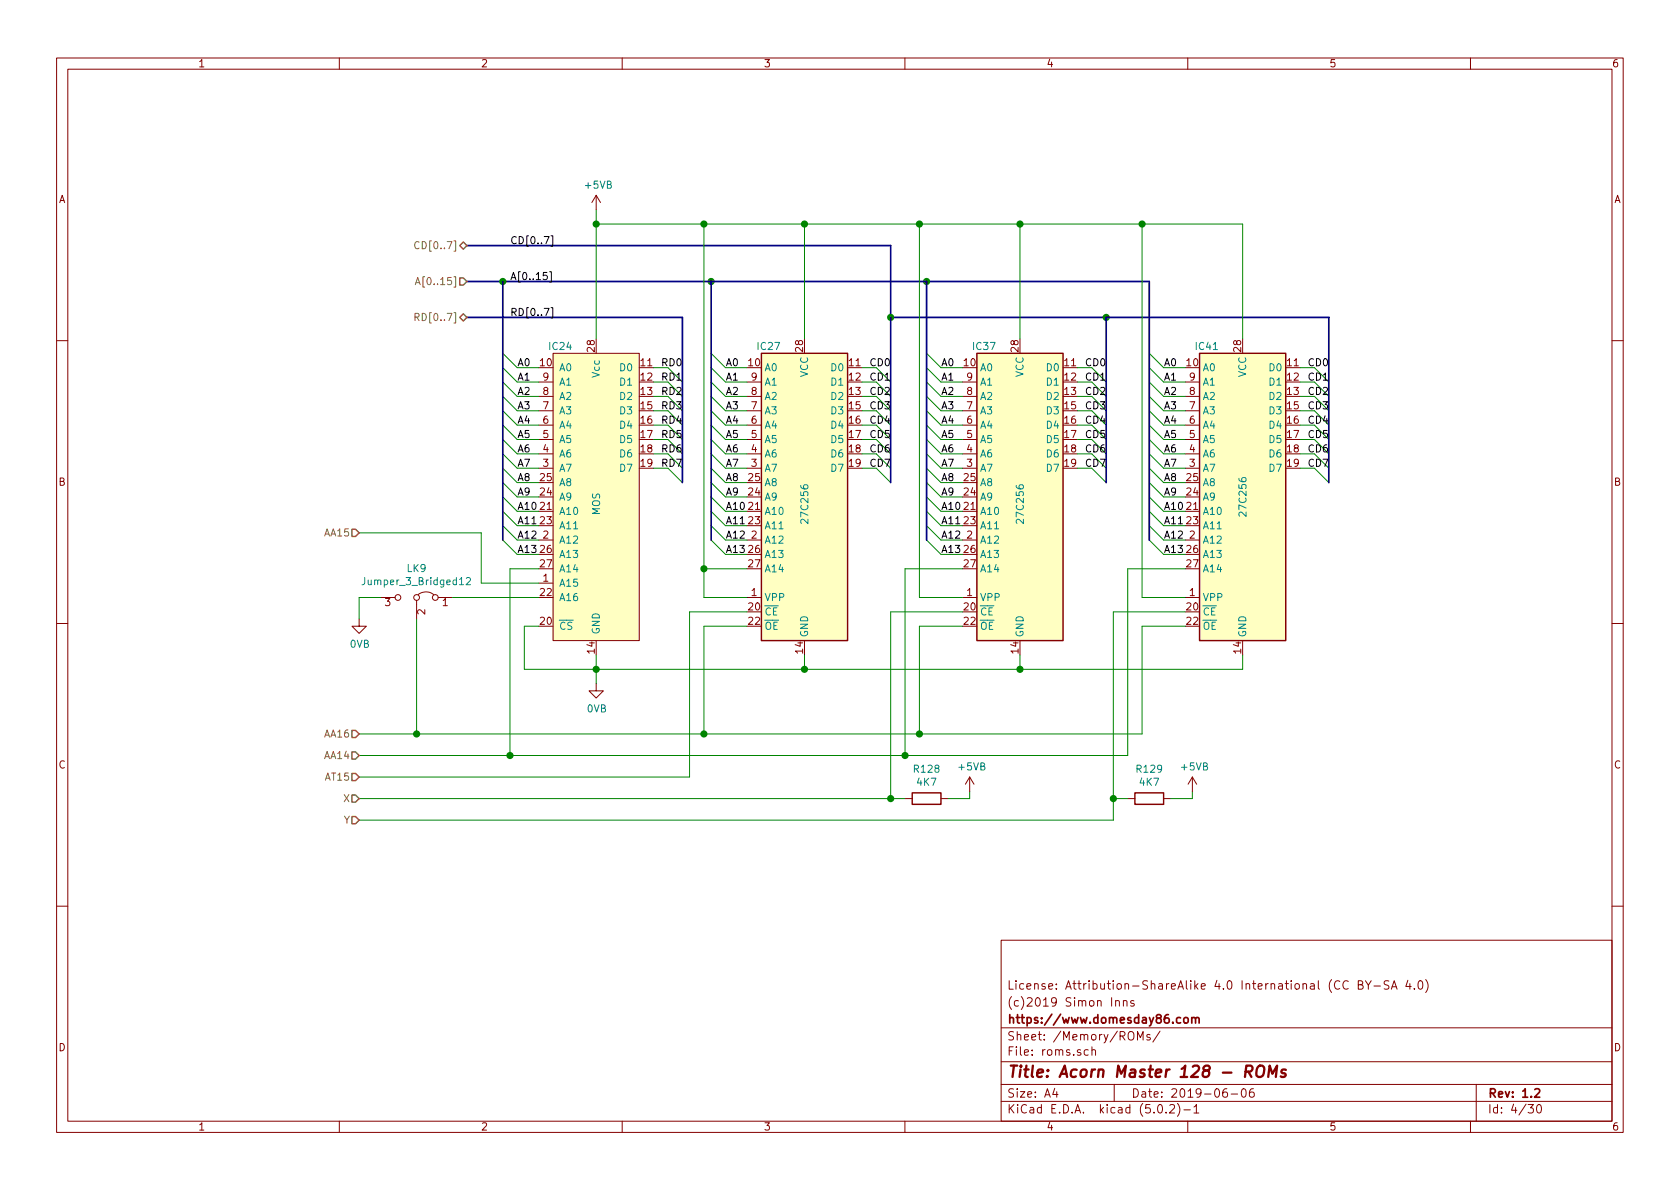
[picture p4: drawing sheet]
<svg xmlns="http://www.w3.org/2000/svg" width="297mm" height="210mm" viewBox="0 0 297 210" stroke-linecap="round" stroke-linejoin="round" font-family="sans-serif">
<g fill="none" stroke="#840000" stroke-width=".18">
<path d="M10 10.3h277v189.9h-277zM12 12.2h273v186.1h-273zM60 10.3v1.9M110 10.3v1.9M160 10.3v1.9M210 10.3v1.9M260 10.3v1.9M105.4 34.5l-.8 1.3M105.4 34.5v2.6M105.4 34.5l.8 1.3M10 60.2h2M95.2 77.7h2.6"/>
<path d="M95.2 75.2h2.6M95.2 72.6h2.6M95.2 70.1h2.6M95.2 67.6h2.6M97.8 62.5h15.2v50.8h-15.2zM132.1 77.7h2.5M132.1 75.2h2.5M132.1 72.6h2.5M132.1 70.1h2.5M132.1 67.6h2.5M170.2 77.7h2.5M170.2 75.2h2.5"/>
<path d="M170.2 72.6h2.5M170.2 70.1h2.5M170.2 67.6h2.5M209.5 77.7h2.6M209.5 75.2h2.6M209.5 72.6h2.6M209.5 70.1h2.6M209.5 67.6h2.6M285 60.2h2M95.2 95.5h2.6M95.2 82.8h2.6M95.2 80.3h2.6"/>
<path d="M132.1 95.5h2.5M132.1 82.8h2.5M132.1 80.3h2.5M170.2 95.5h2.5M170.2 82.8h2.5M170.2 80.3h2.5M209.5 95.5h2.6M209.5 82.8h2.6M209.5 80.3h2.6M10 110.3h2M63.5 109.5v1.2h1.3l-1.3 1.3-1.3-1.3h1.3M67.3 105.7h2.5"/>
<path d="M73.7 106.2v3.3M73.9 105.2a2.26 2.26 0 0 1 2.8 0M77.5 105.7h2.5M95.2 103.1h2.6M132.1 105.7h2.5M170.2 105.7h2.5M209.5 105.7h2.6M285 110.3h2M105.4 120.9v1.3h1.3l-1.3 1.2-1.3-1.2h1.3M171.4 137.4l-.7 1.3M171.4 137.4v2.5M171.4 137.4l.8 1.3"/>
<path d="M210.8 137.4l-.7 1.3M210.8 137.4v2.5M210.8 137.4l.8 1.3M160 141.2h1.3M166.4 141.2h1.2M199.4 141.2h1.3M205.7 141.2h1.3M10 160.2h2M177 166.3h108v32h-108zM197.3 177.1v-.1a.37 .37 0 0 1 .6 .1v.8M197.3 176.9v1M198.6 177.1l.2-.2 .4 .1 .1 .9"/>
<path d="M198.6 176.9v1M200.5 177a.37 .37 0 0 0-.6 .1l.1 .3 .5 .1 .1 .1-.3 .3-.4-.1M238.4 173.6a.7 .7 0 0 0-.9 .2 .7 .7 0 0 0 .1 .9 .55 .55 0 0 0 .8 .1M240.2 174.1l.7-.1v-.3l-.1-.2-.6-.1v1.5h.5l.3-.3a.41 .41 0 0 0-.4-.5M241.4 173.4l.5 .8 .5-.8M241.9 174.2v.7M242.9 174.4h1.2M245.6 173.5l-.6-.1-.3 .3 .1 .3 .7 .4v.4l-.2 .1-.6-.1M246 174.9l.5-1.5 .5 1.5M246.2 174.5h.7M248.9 173.3l-.3 1.1h.9M249.3 173.9v1"/>
<path d="M250.1 174.8v.1M250.9 173.6l.3-.2a.94 .94 0 0 1 0 1.5l-.4-.3-.1-.6zM252.1 173.2a1.71 1.71 0 0 1 0 2.3M285 160.2h2M60 198.3v1.9M110 198.3v1.9M160 198.3v1.9M177 194.8h108M177 191.8h108M177 187.8h108M177 181.8h108M186.5 192.5l-.4 1h1"/>
<path d="M186.8 193v1M192.4 185.7l-.4-.1-.3 .3 .1 .6 .2 .1 .4-.1M193.1 185.7a.37 .37 0 0 1 .6 .1v.8M193.1 185.1v1.5M197 191.8v3M201.1 183.9v-1.5l.5 1.1 .5-1.1v1.5M203.3 183l-.3-.1-.2 .2v.3l.5 .1v.3h-.5M204.8 195.5l.4-.2a.94 .94 0 0 1 0 1.5 .79 .79 0 0 1-.4-1.3zM205.1 182.3l-1.3 2M206.2 196.7v.1M206.8 195.5l.2-.2h.4l.2 .2 .1 .3-.1 .2-.8 .8h.9M208.2 195.1a1.71 1.71 0 0 1 0 2.3"/>
<path d="M209.3 196.3h1.2M210 198.3v1.9M211.1 195.8l.4-.5v1.5M211.1 196.8h.9M216.9 192.5a.62 .62 0 0 0-.7 .7l.1 .7 .2 .1 .5-.1v-.5l-.1-.2-.4-.1-.3 .3M217.7 193.5h1.1M219.6 192.7l.4-.2a.94 .94 0 0 1 0 1.5 .82 .82 0 0 1-.4-1.3zM221.6 192.5a.59 .59 0 0 0-.7 .7l.1 .7 .2 .1 .5-.1 .1-.5-.2-.2-.4-.1-.3 .3M260 198.3v1.9M261 191.8v6.5M270.2 195.3h.9l-.5 .6 .4 .1v.7l-.2 .1-.6-.1M271.8 195.5l.4-.2a.94 .94 0 0 1 0 1.5 .79 .79 0 0 1-.4-1.3z"/>
<circle cx="70.4" cy="105.7" r=".51"/>
<circle cx="73.7" cy="105.7" r=".51"/>
<circle cx="77" cy="105.7" r=".51"/>
</g>
<path d="M210.7 179.9v1M208.7 180l-.4-.1-.3 .3 .1 .6 .2 .1 .4-.1M209.4 180.1l.2-.2 .4 .2 .1 .5-.1 .2-.4 .1-.2-.1zM210.7 180.1l.1-.1a.37 .37 0 0 1 .6 .1v.8M211.4 180.1l.2-.2 .3 .1 .1 .9M271.4 192.7l.2-.2h.4l.2 .5-.9 1h.9" fill="none" stroke="#840000" stroke-width=".3"/>
<path d="M220.2 189.5h.8a.56 .56 0 0 0 .5-.5 .56 .56 0 0 0-.4-.6h-.7l-.3 2M220.7 189.5l.6 .9M222.4 188.7a.66 .66 0 0 1 1.1 0 1.49 1.49 0 0 1-.6 1.7l-.6-.1a1.49 1.49 0 0 1 .1-1.6zM224.2 190.4l.3-2 .5 1.5 .8-1.5-.2 2M227.4 189.2l-.5-.1-.2 .1-.2 .3 .3 .3 .5 .1v.3l-.1 .1-.2 .1-.6-.1" fill="none" stroke="#840000" stroke-width=".41"/>
<g fill="#ffffc2" stroke="#ffffc2" stroke-width=".18">
<path d="M134.6 62.5h15.3v50.8h-15.3z"/>
<path d="M172.7 62.5h15.3v50.8h-15.3z"/>
<path d="M212.1 62.5h15.2v50.8h-15.2z"/>
<path d="M97.8 62.5h15.2v50.8h-15.2z"/>
</g>
<path d="M134.6 62.5h15.3v50.8h-15.3zM172.7 62.5h15.3v50.8h-15.3zM212.1 62.5h15.2v50.8h-15.2zM161.3 140.2h5.1v2h-5.1zM200.7 140.2h5v2h-5z" fill="none" stroke="#840000" stroke-width=".25"/>
<g fill="none" stroke="#008400" stroke-width=".18">
<path d="M105.4 37.1v22.8M105.4 39.6h114.3v20.3M124.5 39.6v66.1h7.6M142.2 39.6v20.3M162.6 39.6v66.1h7.6M180.3 39.6v20.3M201.9 39.6v66.1h7.6M88.9 62.5l2.5 2.5h3.8M88.9 65l2.5 2.6h3.8M88.9 67.6l2.5 2.5h3.8M88.9 70.1l2.5 2.5h3.8M88.9 72.6l2.5 2.6h3.8"/>
<path d="M88.9 75.2l2.5 2.5h3.8M88.9 77.7l2.5 2.6h3.8M115.6 77.7h2.5l2.5 2.6M115.6 75.2h2.5l2.5 2.5M115.6 72.6h2.5l2.5 2.6M115.6 70.1h2.5l2.5 2.5M115.6 67.6h2.5l2.5 2.5M115.6 65h2.5l2.5 2.6M125.7 75.2l2.6 2.5h3.8M125.7 72.6l2.6 2.6h3.8M125.7 62.5l2.6 2.5h3.8M125.7 65l2.6 2.6h3.8"/>
<path d="M125.7 67.6l2.6 2.5h3.8M125.7 70.1l2.6 2.5h3.8M125.7 77.7l2.6 2.6h3.8M152.4 65h2.5l2.6 2.6M152.4 67.6h2.5l2.6 2.5M152.4 70.1h2.5l2.6 2.5M152.4 72.6h2.5l2.6 2.6M152.4 75.2h2.5l2.6 2.5M152.4 77.7h2.5l2.6 2.6M163.8 62.5l2.6 2.5h3.8M163.8 65l2.6 2.6h3.8M163.8 67.6l2.6 2.5h3.8"/>
<path d="M163.8 70.1l2.6 2.5h3.8M163.8 72.6l2.6 2.6h3.8M163.8 75.2l2.6 2.5h3.8M163.8 77.7l2.6 2.6h3.8M190.5 65h2.5l2.6 2.6M190.5 67.6h2.5l2.6 2.5M190.5 70.1h2.5l2.6 2.5M190.5 72.6h2.5l2.6 2.6M190.5 75.2h2.5l2.6 2.5M190.5 77.7h2.5l2.6 2.6M203.2 75.2l2.5 2.5h3.8M203.2 77.7l2.5 2.6h3.8"/>
<path d="M203.2 62.5l2.5 2.5h3.8M203.2 65l2.5 2.6h3.8M203.2 67.6l2.5 2.5h3.8M203.2 70.1l2.5 2.5h3.8M203.2 72.6l2.5 2.6h3.8M229.9 67.6h2.5l2.5 2.5M229.9 70.1h2.5l2.5 2.5M229.9 72.6h2.5l2.5 2.6M229.9 75.2h2.5l2.5 2.5M229.9 77.7h2.5l2.5 2.6M229.9 65h2.5l2.5 2.6M63.5 94.2h21.6v8.9h10.1"/>
<path d="M88.9 80.3l2.5 2.5h3.8M88.9 82.8l2.5 2.5h3.8M88.9 85.3l2.5 2.6h3.8M88.9 87.9l2.5 2.5h3.8M88.9 90.4l2.5 2.6h3.8M88.9 93l2.5 2.5h3.8M88.9 95.5l2.5 2.5h3.8M115.6 82.8h2.5l2.5 2.5M115.6 80.3h2.5l2.5 2.5M125.7 90.4l2.6 2.6h3.8M125.7 87.9l2.6 2.5h3.8M125.7 82.8l2.6 2.5h3.8"/>
<path d="M125.7 80.3l2.6 2.5h3.8M125.7 85.3l2.6 2.6h3.8M125.7 93l2.6 2.5h3.8M125.7 95.5l2.6 2.5h3.8M152.4 80.3h2.5l2.6 2.5M152.4 82.8h2.5l2.6 2.5M163.8 80.3l2.6 2.5h3.8M163.8 82.8l2.6 2.5h3.8M163.8 85.3l2.6 2.6h3.8M163.8 87.9l2.6 2.5h3.8M163.8 90.4l2.6 2.6h3.8M163.8 93l2.6 2.5h3.8"/>
<path d="M163.8 95.5l2.6 2.5h3.8M190.5 80.3h2.5l2.6 2.5M190.5 82.8h2.5l2.6 2.5M203.2 82.8l2.5 2.5h3.8M203.2 85.3l2.5 2.6h3.8M203.2 90.4l2.5 2.6h3.8M203.2 93l2.5 2.5h3.8M203.2 80.3l2.5 2.5h3.8M203.2 87.9l2.5 2.5h3.8M203.2 95.5l2.5 2.5h3.8M229.9 80.3h2.5l2.5 2.5M229.9 82.8h2.5l2.5 2.5"/>
<path d="M67.3 105.7h-3.8v3.8M73.7 109.5v20.3M80 105.7h15.2M95.2 110.7h-2.5v7.7h127v-2.6M95.2 100.6h-5v33M105.4 115.8v5.1M124.5 100.6h7.6M132.1 110.7h-7.6v19.1M132.1 108.2h-10.2v29.2h-58.4M142.2 115.8v2.6M170.2 110.7h-7.6v19.1M170.2 100.6h-10.2v33"/>
<path d="M170.2 108.2h-12.7v33M180.3 115.8v2.6M209.5 110.7h-7.6v19.1h-138.4M209.5 100.6h-10.1v33h-135.9M209.5 108.2h-12.7v36.8h-133.3M171.4 139.9v1.3h-3.8M210.8 139.9v1.3h-3.8M63.5 141.2h96.5M196.8 141.2h2.6"/>
</g>
<path d="M82.5 56.1h38.1v29.2M82.5 49.8h120.7v45.7M82.5 43.4h75v41.9M88.9 49.8v45.7M125.7 49.8v45.7M157.5 56.1h77.4v29.2M163.8 49.8v45.7M195.6 56.1v29.2" fill="none" stroke="#000084" stroke-width=".3"/>
<g fill="#008400" stroke="#008400" stroke-width=".25">
<circle cx="195.6" cy="56.1" r=".51"/>
<circle cx="125.7" cy="49.8" r=".51"/>
<circle cx="163.8" cy="49.8" r=".51"/>
<circle cx="88.9" cy="49.8" r=".51"/>
<circle cx="157.5" cy="56.1" r=".51"/>
<circle cx="105.4" cy="39.6" r=".51"/>
<circle cx="142.2" cy="39.6" r=".51"/>
<circle cx="180.3" cy="39.6" r=".51"/>
<circle cx="180.3" cy="118.4" r=".51"/>
<circle cx="142.2" cy="118.4" r=".51"/>
<circle cx="105.4" cy="118.4" r=".51"/>
<circle cx="201.9" cy="39.6" r=".51"/>
<circle cx="162.6" cy="39.6" r=".51"/>
<circle cx="124.5" cy="39.6" r=".51"/>
<circle cx="124.5" cy="100.6" r=".51"/>
<circle cx="124.5" cy="129.8" r=".51"/>
<circle cx="162.6" cy="129.8" r=".51"/>
<circle cx="73.7" cy="129.8" r=".51"/>
<circle cx="90.2" cy="133.6" r=".51"/>
<circle cx="160" cy="133.6" r=".51"/>
<circle cx="157.5" cy="141.2" r=".51"/>
<circle cx="196.9" cy="141.2" r=".51"/>
</g>
<path d="M97.2 48.1h.3v1.8h-.3M97.4 41.7h.3v1.8h-.3M97.4 54.4h.3v1.8h-.3" fill="none" stroke="#000" stroke-width=".18"/>
<path d="M64.5 102.1v.9a.39 .39 0 0 1-.5 .4M82.4 102.3l.5-.2 .3 .4-.8 .9h.8" fill="none" stroke="#008484" stroke-width=".18"/>
<path d="M81.3 56.1l.6-.6 .6 .6-.6 .7zM81.3 49.1h.6l.6 .7-.6 .6h-.6zM81.9 42.8l.6 .6-.6 .7-.6-.7zM62.2 93.6h.7l.6 .6-.6 .7h-.7zM62.2 133h.7l.6 .6-.6 .6h-.7zM62.2 129.2h.7l.6 .6-.6 .6h-.7zM62.2 136.8h.7l.6 .6-.6 .6h-.7zM62.2 140.6h.7l.6 .6-.6 .7h-.7zM62.2 144.4h.7l.6 .6-.6 .7h-.7z" fill="none" stroke="#848400" stroke-width=".25"/>
<path d="M73.4 56.1l.6-.1v-.5l-.1-.1h-.5v1.3M73.4 50.3l.5-1.2 .4 1.2M73.6 50h.6M73.7 56.1l.4 .6M74.1 42.8a.5 .5 0 0 0-.6 0 .5 .5 0 0 0-.2 .7 .45 .45 0 0 0 .3 .4 .45 .45 0 0 0 .5 0" fill="none" stroke="#848400" stroke-width=".18"/>
<text font-size="2.8" fill="#840000" x="178" y="190.5">Title: Acorn Master 128 - ROMs</text>
<g font-size="2.1" fill="#840000">
<text x="178" y="178">(c)2019 Simon Inns</text>
<text x="178" y="175">License: Attribution-ShareAlike 4.0 International (CC BY-SA 4.0)</text>
<text x="178" y="184">Sheet: /Memory/ROMs/</text>
<text x="178" y="181">https://www.domesday86.com</text>
<text x="178" y="186.7">File: roms.sch</text>
<text x="178" y="196.9">KiCad E.D.A. kicad (5.0.2)-1</text>
<text x="178" y="194.1">Size: A4</text>
<text x="200" y="194.1">Date: 2019-06-06</text>
<text x="263" y="194.1">Rev: 1.2</text>
<text x="263" y="196.9">Id: 4/30</text>
</g>
<g font-size="1.8" fill="#840000">
<text x="35" y="11.9">1</text>
<text x="85" y="11.9">2</text>
<text x="135" y="11.9">3</text>
<text x="185" y="11.9">4</text>
<text x="235" y="11.9">5</text>
<text x="285" y="11.9">6</text>
<text x="10.4" y="35.9">A</text>
<text x="285.4" y="35.9">A</text>
<text x="95.6" y="64.8">10</text>
<text x="105.2" y="62.2" transform="rotate(-90 105.2 62.2)">28</text>
<text x="113.3" y="64.8">11</text>
<text x="132.4" y="64.8">10</text>
<text x="142" y="62.2" transform="rotate(-90 142 62.2)">28</text>
<text x="150.2" y="64.8">11</text>
<text x="170.5" y="64.8">10</text>
<text x="180.1" y="62.2" transform="rotate(-90 180.1 62.2)">28</text>
<text x="188.3" y="64.8">11</text>
<text x="209.9" y="64.8">10</text>
<text x="219.5" y="62.2" transform="rotate(-90 219.5 62.2)">28</text>
<text x="227.6" y="64.8">11</text>
<text x="96" y="69.8">8</text>
<text x="96" y="67.3">9</text>
<text x="113.3" y="67.3">12</text>
<text x="113.3" y="69.8">13</text>
<text x="132.9" y="69.8">8</text>
<text x="132.9" y="67.3">9</text>
<text x="150.2" y="67.3">12</text>
<text x="150.2" y="69.8">13</text>
<text x="171" y="69.8">8</text>
<text x="171" y="67.3">9</text>
<text x="188.3" y="67.3">12</text>
<text x="188.3" y="69.8">13</text>
<text x="210.3" y="69.8">8</text>
<text x="210.3" y="67.3">9</text>
<text x="227.6" y="67.3">12</text>
<text x="227.6" y="69.8">13</text>
<text x="96" y="77.5">5</text>
<text x="96" y="74.9">6</text>
<text x="96" y="72.4">7</text>
<text x="113.3" y="72.4">15</text>
<text x="113.3" y="74.9">16</text>
<text x="113.3" y="77.5">17</text>
<text x="132.9" y="77.5">5</text>
<text x="132.9" y="74.9">6</text>
<text x="132.9" y="72.4">7</text>
<text x="150.2" y="72.4">15</text>
<text x="150.2" y="74.9">16</text>
<text x="150.2" y="77.5">17</text>
<text x="171" y="77.5">5</text>
<text x="171" y="74.9">6</text>
<text x="171" y="72.4">7</text>
<text x="188.3" y="72.4">15</text>
<text x="188.3" y="74.9">16</text>
<text x="188.3" y="77.5">17</text>
<text x="210.3" y="77.5">5</text>
<text x="210.3" y="74.9">6</text>
<text x="210.3" y="72.4">7</text>
<text x="227.6" y="72.4">15</text>
<text x="227.6" y="74.9">16</text>
<text x="227.6" y="77.5">17</text>
<text x="96" y="82.5">3</text>
<text x="96" y="80">4</text>
<text x="113.3" y="80">18</text>
<text x="113.3" y="82.5">19</text>
<text x="132.9" y="82.5">3</text>
<text x="132.9" y="80">4</text>
<text x="150.2" y="80">18</text>
<text x="150.2" y="82.5">19</text>
<text x="171" y="82.5">3</text>
<text x="171" y="80">4</text>
<text x="188.3" y="80">18</text>
<text x="188.3" y="82.5">19</text>
<text x="210.3" y="82.5">3</text>
<text x="210.3" y="80">4</text>
<text x="227.6" y="80">18</text>
<text x="227.6" y="82.5">19</text>
<text x="10.4" y="85.9">B</text>
<text x="95.6" y="87.6">24</text>
<text x="95.6" y="85.1">25</text>
<text x="132.4" y="87.6">24</text>
<text x="132.4" y="85.1">25</text>
<text x="170.5" y="87.6">24</text>
<text x="170.5" y="85.1">25</text>
<text x="209.9" y="87.6">24</text>
<text x="209.9" y="85.1">25</text>
<text x="285.4" y="85.9">B</text>
<text x="95.6" y="90.2">21</text>
<text x="95.6" y="92.7">23</text>
<text x="96" y="95.2">2</text>
<text x="132.4" y="90.2">21</text>
<text x="132.4" y="92.7">23</text>
<text x="132.9" y="95.2">2</text>
<text x="170.5" y="90.2">21</text>
<text x="170.5" y="92.7">23</text>
<text x="171" y="95.2">2</text>
<text x="209.9" y="90.2">21</text>
<text x="209.9" y="92.7">23</text>
<text x="210.3" y="95.2">2</text>
<text x="95.6" y="97.8">26</text>
<text x="95.6" y="100.3">27</text>
<text x="132.4" y="97.8">26</text>
<text x="132.4" y="100.3">27</text>
<text x="170.5" y="97.8">26</text>
<text x="170.5" y="100.3">27</text>
<text x="209.9" y="97.8">26</text>
<text x="209.9" y="100.3">27</text>
<text x="68.1" y="107.2">3</text>
<text x="78.3" y="107.2">1</text>
<text x="95.6" y="105.4">22</text>
<text x="96" y="102.9">1</text>
<text x="132.4" y="107.9">20</text>
<text x="132.9" y="105.4">1</text>
<text x="170.5" y="107.9">20</text>
<text x="171" y="105.4">1</text>
<text x="209.9" y="107.9">20</text>
<text x="210.3" y="105.4">1</text>
<text x="75.2" y="108.7" transform="rotate(-90 75.2 108.7)">2</text>
<text x="95.6" y="110.5">20</text>
<text x="132.4" y="110.5">22</text>
<text x="170.5" y="110.5">22</text>
<text x="209.9" y="110.5">22</text>
<text x="105.2" y="115.5" transform="rotate(-90 105.2 115.5)">14</text>
<text x="142" y="115.5" transform="rotate(-90 142 115.5)">14</text>
<text x="180.1" y="115.5" transform="rotate(-90 180.1 115.5)">14</text>
<text x="219.5" y="115.5" transform="rotate(-90 219.5 115.5)">14</text>
<text x="10.4" y="135.9">C</text>
<text x="285.4" y="135.9">C</text>
<text x="10.4" y="185.9">D</text>
<text x="285.4" y="185.9">D</text>
<text x="35" y="199.9">1</text>
<text x="85" y="199.9">2</text>
<text x="135" y="199.9">3</text>
<text x="185" y="199.9">4</text>
<text x="235" y="199.9">5</text>
<text x="285" y="199.9">6</text>
</g>
<g font-size="1.8" fill="#008484">
<text x="103.6" y="33.4">+5VB</text>
<text x="97.2" y="61.9">IC24</text>
<text x="98.8" y="65.7">A0</text>
<text x="109.8" y="65.7">D0</text>
<text x="134" y="61.9">IC27</text>
<text x="135.1" y="65.7">A0</text>
<text x="147.1" y="65.7">D0</text>
<text x="172.1" y="61.9">IC37</text>
<text x="173.2" y="65.7">A0</text>
<text x="185.2" y="65.7">D0</text>
<text x="211.5" y="61.9">IC41</text>
<text x="212.6" y="65.7">A0</text>
<text x="224.6" y="65.7">D0</text>
<text x="98.8" y="70.7">A2</text>
<text x="98.8" y="68.2">A1</text>
<text x="106" y="66.6" transform="rotate(-90 106 66.6)">Vcc</text>
<text x="109.8" y="68.2">D1</text>
<text x="109.8" y="70.7">D2</text>
<text x="135.1" y="70.7">A2</text>
<text x="135.1" y="68.2">A1</text>
<text x="142.9" y="66.7" transform="rotate(-90 142.9 66.7)">VCC</text>
<text x="147.1" y="68.2">D1</text>
<text x="147.1" y="70.7">D2</text>
<text x="173.2" y="70.7">A2</text>
<text x="173.2" y="68.2">A1</text>
<text x="181" y="66.7" transform="rotate(-90 181 66.7)">VCC</text>
<text x="185.2" y="68.2">D1</text>
<text x="185.2" y="70.7">D2</text>
<text x="212.6" y="70.7">A2</text>
<text x="212.6" y="68.2">A1</text>
<text x="220.3" y="66.7" transform="rotate(-90 220.3 66.7)">VCC</text>
<text x="224.6" y="68.2">D1</text>
<text x="224.6" y="70.7">D2</text>
<text x="98.8" y="75.8">A4</text>
<text x="98.8" y="73.3">A3</text>
<text x="109.8" y="73.3">D3</text>
<text x="109.8" y="75.8">D4</text>
<text x="135.1" y="75.8">A4</text>
<text x="135.1" y="73.3">A3</text>
<text x="147.1" y="73.3">D3</text>
<text x="147.1" y="75.8">D4</text>
<text x="173.2" y="75.8">A4</text>
<text x="173.2" y="73.3">A3</text>
<text x="185.2" y="73.3">D3</text>
<text x="185.2" y="75.8">D4</text>
<text x="212.6" y="75.8">A4</text>
<text x="212.6" y="73.3">A3</text>
<text x="224.6" y="73.3">D3</text>
<text x="224.6" y="75.8">D4</text>
<text x="98.8" y="83.4">A7</text>
<text x="98.8" y="80.9">A6</text>
<text x="98.8" y="78.4">A5</text>
<text x="109.8" y="78.4">D5</text>
<text x="109.8" y="80.9">D6</text>
<text x="109.8" y="83.4">D7</text>
<text x="135.1" y="83.4">A7</text>
<text x="135.1" y="80.9">A6</text>
<text x="135.1" y="78.4">A5</text>
<text x="147.1" y="78.4">D5</text>
<text x="147.1" y="80.9">D6</text>
<text x="147.1" y="83.4">D7</text>
<text x="173.2" y="83.4">A7</text>
<text x="173.2" y="80.9">A6</text>
<text x="173.2" y="78.4">A5</text>
<text x="185.2" y="78.4">D5</text>
<text x="185.2" y="80.9">D6</text>
<text x="185.2" y="83.4">D7</text>
<text x="212.6" y="83.4">A7</text>
<text x="212.6" y="80.9">A6</text>
<text x="212.6" y="78.4">A5</text>
<text x="224.6" y="78.4">D5</text>
<text x="224.6" y="80.9">D6</text>
<text x="224.6" y="83.4">D7</text>
<text x="98.8" y="88.5">A9</text>
<text x="98.8" y="86">A8</text>
<text x="135.1" y="88.5">A9</text>
<text x="135.1" y="86">A8</text>
<text x="173.2" y="88.5">A9</text>
<text x="173.2" y="86">A8</text>
<text x="212.6" y="88.5">A9</text>
<text x="212.6" y="86">A8</text>
<text x="98.8" y="91.1">A10</text>
<text x="98.8" y="93.6">A11</text>
<text x="106.1" y="91.1" transform="rotate(-90 106.1 91.1)">MOS</text>
<text x="135.1" y="91.1">A10</text>
<text x="135.1" y="93.6">A11</text>
<text x="142.9" y="92.2" transform="rotate(-90 142.9 92.2)">27C256</text>
<text x="173.2" y="91.1">A10</text>
<text x="173.2" y="93.6">A11</text>
<text x="181" y="92.2" transform="rotate(-90 181 92.2)">27C256</text>
<text x="212.6" y="91.1">A10</text>
<text x="212.6" y="93.6">A11</text>
<text x="220.4" y="91" transform="rotate(-90 220.4 91)">27C256</text>
<text x="72" y="101.2">LK9</text>
<text x="98.8" y="96.1">A12</text>
<text x="98.8" y="98.7">A13</text>
<text x="98.8" y="101.2">A14</text>
<text x="135.1" y="96.1">A12</text>
<text x="135.1" y="98.7">A13</text>
<text x="135.1" y="101.2">A14</text>
<text x="173.2" y="96.1">A12</text>
<text x="173.2" y="98.7">A13</text>
<text x="173.2" y="101.2">A14</text>
<text x="212.6" y="96.1">A12</text>
<text x="212.6" y="98.7">A13</text>
<text x="212.6" y="101.2">A14</text>
<text x="64.6" y="103.5">Jumper_3_Bridged12</text>
<text x="98.8" y="103.8">A15</text>
<text x="98.8" y="106.3">A16</text>
<text x="135.1" y="106.3">VPP</text>
<text x="173.2" y="106.3">VPP</text>
<text x="212.6" y="106.3">VPP</text>
<text x="98.8" y="111.4">CS</text>
<text x="106" y="112.3" transform="rotate(-90 106 112.3)">GND</text>
<text x="135.1" y="108.8">CE</text>
<text x="135.1" y="111.4">OE</text>
<text x="142.9" y="112.8" transform="rotate(-90 142.9 112.8)">GND</text>
<text x="173.2" y="108.8">CE</text>
<text x="173.2" y="111.4">OE</text>
<text x="181" y="112.8" transform="rotate(-90 181 112.8)">GND</text>
<text x="212.6" y="108.8">CE</text>
<text x="212.6" y="111.4">OE</text>
<text x="220.3" y="112.8" transform="rotate(-90 220.3 112.8)">GND</text>
<text x="61.9" y="114.5">0VB</text>
<text x="103.8" y="126">0VB</text>
<text x="161.7" y="136.6">R128</text>
<text x="169.6" y="136.2">+5VB</text>
<text x="201.1" y="136.6">R129</text>
<text x="209" y="136.2">+5VB</text>
<text x="162.2" y="139">4K7</text>
<text x="201.6" y="139">4K7</text>
</g>
<g font-size="1.8" fill="#848400">
<text x="74.3" y="44.1">CD[0..7]</text>
<text x="74.6" y="50.4">A[0..15]</text>
<text x="74.3" y="56.8">RD[0..7]</text>
<text x="57.5" y="94.9">AA15</text>
<text x="57.5" y="130.4">AA16</text>
<text x="57.5" y="134.2">AA14</text>
<text x="57.7" y="138">AT15</text>
<text x="60.8" y="141.9">X</text>
<text x="60.8" y="145.7">Y</text>
</g>
<g font-size="1.8">
<text x="90.2" y="43.2">CD[0..7]</text>
<text x="90.2" y="49.5">A[0..15]</text>
<text x="90.2" y="55.9">RD[0..7]</text>
<text x="91.4" y="64.8">A0</text>
<text x="116.8" y="64.8">RD0</text>
<text x="128.3" y="64.8">A0</text>
<text x="153.7" y="64.8">CD0</text>
<text x="166.4" y="64.8">A0</text>
<text x="191.8" y="64.8">CD0</text>
<text x="205.7" y="64.8">A0</text>
<text x="231.1" y="64.8">CD0</text>
<text x="91.4" y="67.3">A1</text>
<text x="91.4" y="69.8">A2</text>
<text x="116.8" y="67.3">RD1</text>
<text x="116.8" y="69.8">RD2</text>
<text x="128.3" y="67.3">A1</text>
<text x="128.3" y="69.8">A2</text>
<text x="153.7" y="67.3">CD1</text>
<text x="153.7" y="69.8">CD2</text>
<text x="166.4" y="67.3">A1</text>
<text x="166.4" y="69.8">A2</text>
<text x="191.8" y="67.3">CD1</text>
<text x="191.8" y="69.8">CD2</text>
<text x="205.7" y="67.3">A1</text>
<text x="205.7" y="69.8">A2</text>
<text x="231.1" y="67.3">CD1</text>
<text x="231.1" y="69.8">CD2</text>
<text x="91.4" y="72.4">A3</text>
<text x="91.4" y="74.9">A4</text>
<text x="91.4" y="77.5">A5</text>
<text x="116.8" y="72.4">RD3</text>
<text x="116.8" y="74.9">RD4</text>
<text x="116.8" y="77.5">RD5</text>
<text x="128.3" y="72.4">A3</text>
<text x="128.3" y="74.9">A4</text>
<text x="128.3" y="77.5">A5</text>
<text x="153.7" y="72.4">CD3</text>
<text x="153.7" y="74.9">CD4</text>
<text x="153.7" y="77.5">CD5</text>
<text x="166.4" y="72.4">A3</text>
<text x="166.4" y="74.9">A4</text>
<text x="166.4" y="77.5">A5</text>
<text x="191.8" y="72.4">CD3</text>
<text x="191.8" y="74.9">CD4</text>
<text x="191.8" y="77.5">CD5</text>
<text x="205.7" y="72.4">A3</text>
<text x="205.7" y="74.9">A4</text>
<text x="205.7" y="77.5">A5</text>
<text x="231.1" y="72.4">CD3</text>
<text x="231.1" y="74.9">CD4</text>
<text x="231.1" y="77.5">CD5</text>
<text x="91.4" y="80">A6</text>
<text x="91.4" y="82.5">A7</text>
<text x="116.8" y="80">RD6</text>
<text x="116.8" y="82.5">RD7</text>
<text x="128.3" y="80">A6</text>
<text x="128.3" y="82.5">A7</text>
<text x="153.7" y="80">CD6</text>
<text x="153.7" y="82.5">CD7</text>
<text x="166.4" y="80">A6</text>
<text x="166.4" y="82.5">A7</text>
<text x="191.8" y="80">CD6</text>
<text x="191.8" y="82.5">CD7</text>
<text x="205.7" y="80">A6</text>
<text x="205.7" y="82.5">A7</text>
<text x="231.1" y="80">CD6</text>
<text x="231.1" y="82.5">CD7</text>
<text x="91.4" y="85.1">A8</text>
<text x="91.4" y="87.6">A9</text>
<text x="128.3" y="85.1">A8</text>
<text x="128.3" y="87.6">A9</text>
<text x="166.4" y="85.1">A8</text>
<text x="166.4" y="87.6">A9</text>
<text x="205.7" y="85.1">A8</text>
<text x="205.7" y="87.6">A9</text>
<text x="91.4" y="90.2">A10</text>
<text x="91.4" y="92.7">A11</text>
<text x="91.4" y="95.2">A12</text>
<text x="128.3" y="90.2">A10</text>
<text x="128.3" y="92.7">A11</text>
<text x="128.3" y="95.2">A12</text>
<text x="166.4" y="90.2">A10</text>
<text x="166.4" y="92.7">A11</text>
<text x="166.4" y="95.2">A12</text>
<text x="205.7" y="90.2">A10</text>
<text x="205.7" y="92.7">A11</text>
<text x="205.7" y="95.2">A12</text>
<text x="91.4" y="97.8">A13</text>
<text x="128.3" y="97.8">A13</text>
<text x="166.4" y="97.8">A13</text>
<text x="205.7" y="97.8">A13</text>
</g>
</svg>
